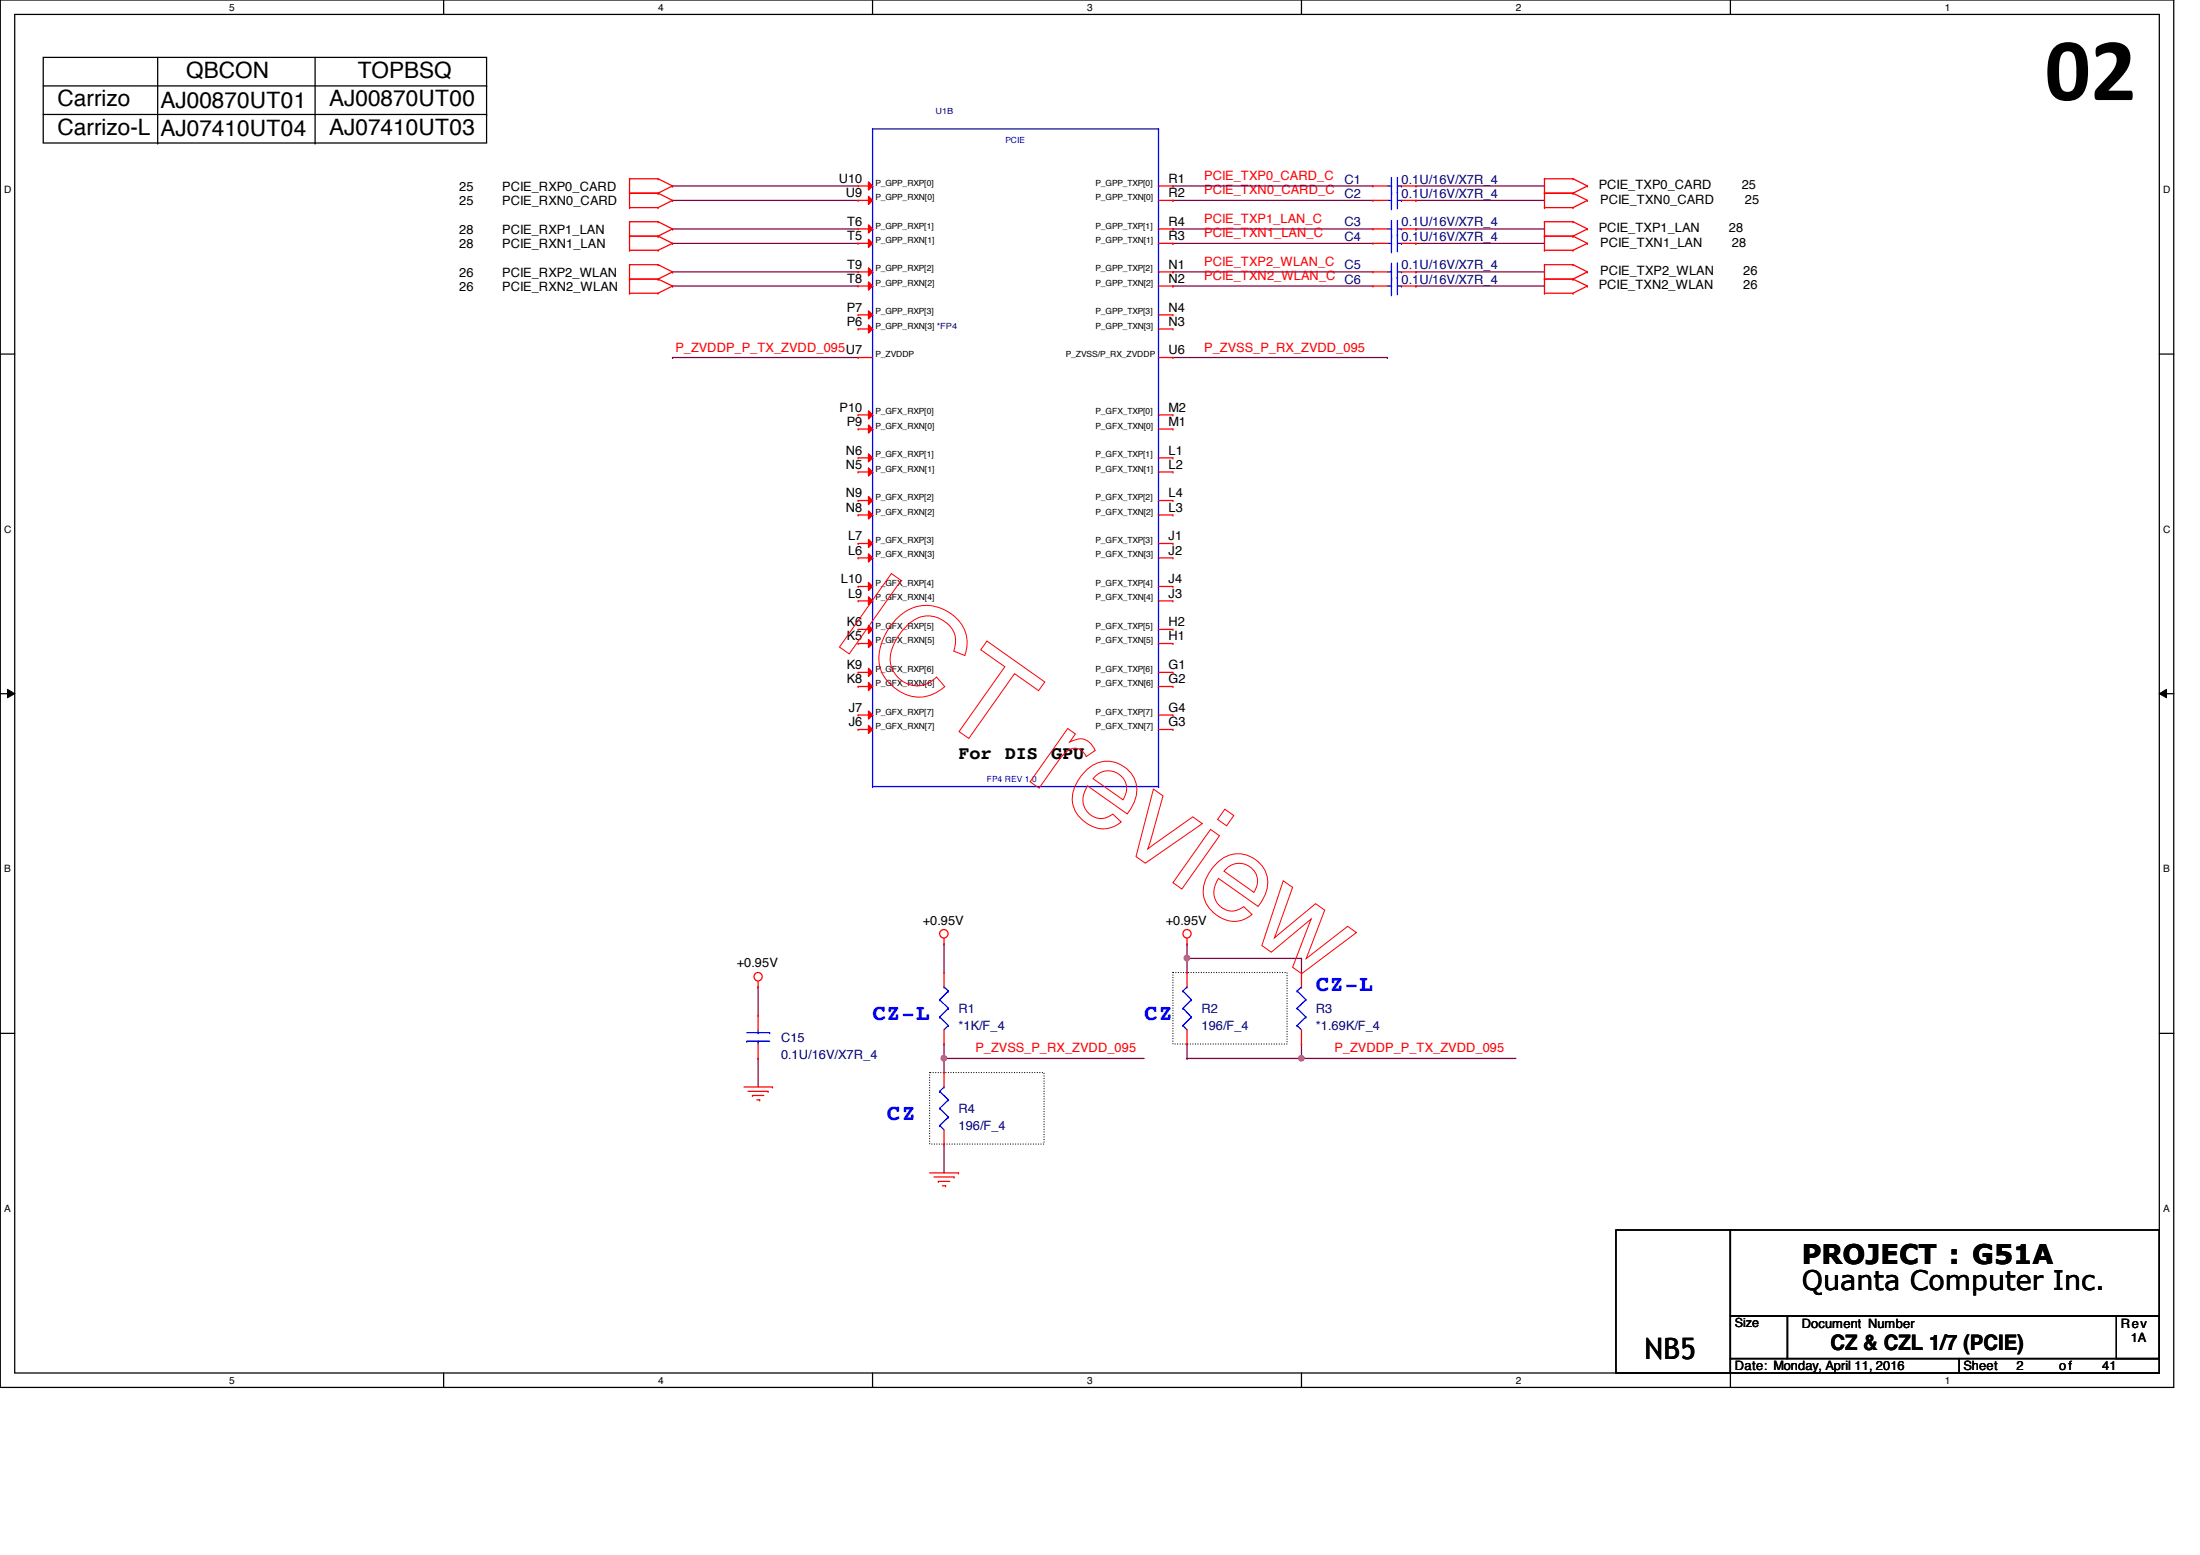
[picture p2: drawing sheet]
<svg xmlns="http://www.w3.org/2000/svg" width="297mm" height="210mm" viewBox="0 0 297 210" stroke-linecap="round" stroke-linejoin="round" font-family="sans-serif">
<path d="M0 0h293.5v187.3h-293.5zM2 1.9h289.5v183.4h-289.5z" fill="none" stroke="#000" stroke-width=".17"/>
<g fill="#fff">
<path d="M30.9 .2h.8v1.5h-.8z"/>
<path d="M30.9 185.5h.8v1.6h-.8z"/>
</g>
<path d="M59.9 0v1.9M59.9 185.3v2" fill="none" stroke="#000" stroke-width=".17"/>
<g fill="#fff">
<path d="M88.9 .2h.7v1.5h-.7z"/>
<path d="M88.9 185.5h.7v1.6h-.7z"/>
</g>
<path d="M117.8 0v1.9M117.8 185.3v2" fill="none" stroke="#000" stroke-width=".17"/>
<g fill="#fff">
<path d="M146.8 .2h.7v1.5h-.7z"/>
<path d="M146.8 185.5h.7v1.6h-.7z"/>
</g>
<path d="M175.7 0v1.9M175.7 185.3v2" fill="none" stroke="#000" stroke-width=".17"/>
<g fill="#fff">
<path d="M204.7 .2h.7v1.5h-.7z"/>
<path d="M204.7 185.5h.7v1.6h-.7z"/>
</g>
<path d="M233.6 0v1.9M233.6 185.3v2" fill="none" stroke="#000" stroke-width=".17"/>
<g fill="#fff">
<path d="M262.6 .2h.8v1.5h-.8z"/>
<path d="M262.6 185.5h.8v1.6h-.8z"/>
<path d="M.5 24.8h1v1.6h-1z"/>
<path d="M292.1 24.8h.9v1.6h-.9z"/>
<path d="M.5 70.7h1v1.5h-1z"/>
<path d="M292.1 70.7h.9v1.5h-.9z"/>
</g>
<path d="M0 47.8h2M291.5 47.8h2" fill="none" stroke="#000" stroke-width=".17"/>
<g fill="#fff">
<path d="M.5 116.5h.9v1.6h-.9z"/>
<path d="M292.1 116.5h.8v1.6h-.8z"/>
</g>
<path d="M0 93.6h2M291.5 93.6h2" fill="none" stroke="#000" stroke-width=".17"/>
<path d="M1 93l1 .6-1 .6zM291.5 93.6l1-.6v1.2z" fill="#000"/>
<path d="M1 93l1 .6-1 .6zM291.5 93.6l1-.6v1.2z" fill="none" stroke="#000" stroke-width=".14"/>
<g fill="#fff">
<path d="M.5 162.4h.9v1.5h-.9z"/>
<path d="M292.1 162.4h.8v1.5h-.8z"/>
</g>
<path d="M5.8 7.7h59.9v11.6h-59.9zM5.8 15.5h59.9M5.8 11.6h59.9M21.3 19.3h.1M21.3 7.7v11.6M42.5 19.3h.1M42.5 7.7v11.6M65.7 15.5h.1M65.7 11.6h.1M0 139.5h2M291.5 139.5h2" fill="none" stroke="#000" stroke-width=".17"/>
<path d="M158.4 131.3h15.4v9.6h-15.4zM125.5 144.8h15.5v9.6h-15.5z" fill="none" stroke="#000" stroke-width=".17" stroke-dasharray="0 .3"/>
<path d="M90.8 48.3h.1M90.8 48.3h25.1M158.4 48.3h28.9M187.3 48.3h.1M127.5 127.4h.1M127.5 127.4v3.9M160.3 127.4h.1M160.3 127.4v2M127.5 154.4h.1M127.5 142.9h.1M127.5 154.4v3.9M127.5 142.9h27" fill="none" stroke="#800040" stroke-width=".17"/>
<circle cx="127.4" cy="142.8" r=".37" fill="#f0f"/>
<circle cx="127.4" cy="142.8" r=".37" fill="none" stroke="#f0f" stroke-width=".17"/>
<path d="M175.7 129.4h.1M175.7 129.4v1.9M127.5 140.9h.1M127.5 142.9h.1M127.5 140.9v3.9M160.3 142.9h.1M160.3 140.9h.1M160.3 140.9v2M175.7 140.9h.1M175.7 140.9v2h-15.4" fill="none" stroke="#800040" stroke-width=".17"/>
<circle cx="175.7" cy="142.8" r=".37" fill="#f0f"/>
<circle cx="175.7" cy="142.8" r=".37" fill="none" stroke="#f0f" stroke-width=".17"/>
<path d="M102.4 133.2h.1M102.4 133.2v3.9M160.3 129.4h.1M160.3 129.4v1.9M102.4 142.9h.1M102.4 142.9v3.8M175.7 142.9h.1M175.7 142.9h29" fill="none" stroke="#800040" stroke-width=".17"/>
<circle cx="160.2" cy="129.3" r=".38" fill="#f0f"/>
<circle cx="160.2" cy="129.3" r=".38" fill="none" stroke="#f0f" stroke-width=".17"/>
<g fill="none" stroke="#800040" stroke-width=".17">
<path d="M90.8 30.9h.1M90.8 32.9h.1M90.8 36.7h.1M90.8 38.6h.1M90.8 25.1h.1M90.8 27.1h.1M90.8 38.6h25.1M90.8 36.7h25.1M90.8 30.9h25.1M90.8 32.9h25.1M90.8 25.1h25.1M90.8 27.1h25.1"/>
<path d="M158.4 36.7h.1M158.4 38.6h.1M158.4 30.9h.1M158.4 32.9h.1M158.4 27.1h.1M158.4 25.1h.1M158.4 38.6h27M158.4 36.7h27M158.4 30.9h27M158.4 32.9h27M158.4 25.1h27M158.4 27.1h27"/>
<path d="M191.2 38.6h.1M191.2 36.7h.1M191.2 30.9h.1M191.2 32.9h.1M191.2 25.1h.1M191.2 27.1h.1M191.2 38.6h17.3M191.2 36.7h17.3M191.2 30.9h17.3M191.2 32.9h17.3M191.2 25.1h17.3M191.2 27.1h17.3"/>
<path d="M160.3 129.4h.1M160.3 129.4h15.4"/>
</g>
<g fill="none" stroke="#f00" stroke-width=".17">
<path d="M85 33.8h.1M85 31.9h.1M85 29.9h.1M85 37.7h.1M85 35.7h.1M85 39.6h.1M85 28h.1M85 26.1h.1M85 24.1h.1M85 31.9h3.9M85 29.9h3.9M85 33.8h3.9"/>
<path d="M85 37.7h3.9M85 35.7h3.9M85 39.6h3.9M85 24.1v3.9M85 29.9v3.9M85 35.7v3.9M85 26.1h3.9M85 24.1h3.9M85 28h3.9M88.9 31.9h.1M88.9 33.8h.1M88.9 29.9h.1"/>
<path d="M88.9 35.7h.1M88.9 37.7h.1M88.9 39.6h.1M88.9 26.1h.1M88.9 28h.1M88.9 24.1h.1M88.9 31.9l1.9 1M88.9 29.9l1.9 1M88.9 35.7l1.9 1M88.9 37.7l1.9 .9M88.9 26.1l1.9 1M88.9 24.1l1.9 1"/>
<path d="M90.8 32.9h.1M90.8 30.9h.1M90.8 36.7h.1M90.8 38.6h.1M90.8 27.1h.1M90.8 25.1h.1M90.8 32.9l-1.9 .9M90.8 30.9l-1.9 1M90.8 36.7l-1.9 1M90.8 38.6l-1.9 1M90.8 27.1l-1.9 .9M90.8 25.1l-1.9 1"/>
<path d="M208.5 31.9h.1M208.5 29.9h.1M208.5 33.8h.1M208.5 37.7h.1M208.5 35.7h.1M208.5 39.6h.1M208.5 26.1h.1M208.5 24.1h.1M208.5 28h.1M208.5 31.9h3.9M208.5 24.1v3.9M208.5 29.9v3.9"/>
<path d="M208.5 35.7v3.9M208.5 29.9h3.9M208.5 33.8h3.9M208.5 37.7h3.9M208.5 35.7h3.9M208.5 39.6h3.9M208.5 26.1h3.9M208.5 24.1h3.9M208.5 28h3.9M212.4 31.9h.1M212.4 29.9h.1M212.4 33.8h.1"/>
<path d="M212.4 37.7h.1M212.4 35.7h.1M212.4 39.6h.1M212.4 26.1h.1M212.4 24.1h.1M212.4 28h.1M212.4 29.9l1.9 1M212.4 31.9l1.9 1M212.4 35.7l1.9 1M212.4 37.7l1.9 .9M212.4 24.1l1.9 1M212.4 26.1l1.9 1"/>
<path d="M214.3 30.9h.1M214.3 32.9h.1M214.3 36.7h.1M214.3 38.6h.1M214.3 25.1h.1M214.3 27.1h.1M214.3 30.9l-1.9 1M214.3 32.9l-1.9 .9M214.3 36.7l-1.9 1M214.3 38.6l-1.9 1M214.3 25.1l-1.9 1M214.3 27.1l-1.9 .9"/>
<path d="M102.4 133.2h.1M102.4 132.5v.7M127.5 127.4h.1M127.5 126.7v.7M160.3 127.4h.1M160.3 126.7v.7M100.5 146.7h3.8M101 147.3h2.7M101.6 147.9h.1M101.6 147.9h1.5M102.2 148.5h.4M102.6 148.5h.1"/>
<path d="M103.7 147.3h.1M104.3 146.7h.1M125.5 158.3h3.9M126.1 158.9h2.7M126.7 159.5h.1M126.7 159.5h1.5M128.8 158.9h.1M129.4 158.3h.1M127.3 160.1h.4M127.7 160.1h.1"/>
<circle cx="102.3" cy="131.8" r=".56"/>
<circle cx="127.4" cy="126" r=".57"/>
<circle cx="160.3" cy="126" r=".56"/>
</g>
<path d="M218.2 166h15.4v19.3h-15.4zM233.6 166h57.9v11.6h-57.9zM233.6 177.6h7.7v5.8h-7.7zM241.3 177.6h50.2v5.8h-50.2zM285.7 177.6h5.8v5.8h-5.8zM233.6 183.4h30.9v1.9h-30.9zM264.5 183.4h27v1.9h-27z" fill="none" stroke="#000" stroke-width=".17"/>
<g fill="none" stroke="#00f" stroke-width=".17">
<path d="M156.4 17.4h.1M156.4 17.4v88.8M156.4 17.4h-38.6v88.8M117.8 38.6h.1M117.8 36.7h.1M117.8 32.9h.1M117.8 30.9h.1M117.8 27.1h.1M117.8 25.1h.1M156.4 38.6h.1M156.4 36.7h.1M156.4 32.9h.1"/>
<path d="M156.4 30.9h.1M156.4 27.1h.1M156.4 25.1h.1M117.8 48.3h.1M117.8 57.9h.1M117.8 56h.1M117.8 44.4h.1M117.8 42.5h.1M156.4 48.3h.1M156.4 57.9h.1M156.4 56h.1M156.4 44.4h.1"/>
<path d="M156.4 42.5h.1M117.8 79.2h.1M117.8 75.3h.1M117.8 73.4h.1M117.8 69.5h.1M117.8 67.6h.1M117.8 63.7h.1M117.8 61.8h.1M156.4 79.2h.1M156.4 75.3h.1M156.4 73.4h.1M156.4 69.5h.1"/>
<path d="M156.4 67.6h.1M156.4 63.7h.1M156.4 61.8h.1M117.8 98.5h.1M117.8 92.7h.1M117.8 86.9h.1M117.8 96.5h.1M117.8 81.1h.1M117.8 90.8h.1M117.8 85h.1M156.4 98.5h.1M156.4 92.7h.1"/>
<path d="M156.4 86.9h.1M156.4 96.5h.1M156.4 81.1h.1M156.4 90.8h.1M156.4 85h.1M117.8 106.2h.1M117.8 106.2h38.6M156.4 106.2h.1"/>
</g>
<path d="M117.3 97.9l.5 .6-.5 .5z" fill="#f00"/>
<path d="M115.9 98.5h.1M115.9 98.5h1.9M117.3 97.9l.5 .6-.5 .5z" fill="none" stroke="#f00" stroke-width=".17"/>
<path d="M117.3 96l.5 .5-.5 .6z" fill="#f00"/>
<path d="M115.9 96.5h.1M115.9 96.5h1.9M117.3 96l.5 .5-.5 .6z" fill="none" stroke="#f00" stroke-width=".17"/>
<path d="M117.3 92.1l.5 .6-.5 .5z" fill="#f00"/>
<path d="M115.9 92.7h.1M115.9 92.7h1.9M117.3 92.1l.5 .6-.5 .5z" fill="none" stroke="#f00" stroke-width=".17"/>
<path d="M117.3 90.2l.5 .6-.5 .5z" fill="#f00"/>
<path d="M115.9 90.8h.1M115.9 90.8h1.9M117.3 90.2l.5 .6-.5 .5z" fill="none" stroke="#f00" stroke-width=".17"/>
<path d="M117.3 86.3l.5 .6-.5 .5z" fill="#f00"/>
<path d="M115.9 86.9h.1M115.9 86.9h1.9M117.3 86.3l.5 .6-.5 .5z" fill="none" stroke="#f00" stroke-width=".17"/>
<path d="M117.3 84.4l.5 .6-.5 .5z" fill="#f00"/>
<path d="M115.9 85h.1M115.9 85h1.9M117.3 84.4l.5 .6-.5 .5z" fill="none" stroke="#f00" stroke-width=".17"/>
<path d="M117.3 80.6l.5 .5-.5 .6z" fill="#f00"/>
<path d="M115.9 81.1h.1M115.9 81.1h1.9M117.3 80.6l.5 .5-.5 .6z" fill="none" stroke="#f00" stroke-width=".17"/>
<path d="M117.3 78.6l.5 .6-.5 .5z" fill="#f00"/>
<path d="M115.9 79.2h.1M115.9 79.2h1.9M117.3 78.6l.5 .6-.5 .5z" fill="none" stroke="#f00" stroke-width=".17"/>
<path d="M117.3 74.8l.5 .5-.5 .6z" fill="#f00"/>
<path d="M115.9 75.3h.1M115.9 75.3h1.9M117.3 74.8l.5 .5-.5 .6z" fill="none" stroke="#f00" stroke-width=".17"/>
<path d="M117.3 72.8l.5 .6-.5 .5z" fill="#f00"/>
<path d="M115.9 73.4h.1M115.9 73.4h1.9M117.3 72.8l.5 .6-.5 .5z" fill="none" stroke="#f00" stroke-width=".17"/>
<path d="M117.3 69l.5 .5-.5 .6z" fill="#f00"/>
<path d="M115.9 69.5h.1M115.9 69.5h1.9M117.3 69l.5 .5-.5 .6z" fill="none" stroke="#f00" stroke-width=".17"/>
<path d="M117.3 67l.5 .6-.5 .5z" fill="#f00"/>
<path d="M115.9 67.6h.1M115.9 67.6h1.9M117.3 67l.5 .6-.5 .5z" fill="none" stroke="#f00" stroke-width=".17"/>
<path d="M117.3 63.2l.5 .5-.5 .6z" fill="#f00"/>
<path d="M115.9 63.7h.1M115.9 63.7h1.9M117.3 63.2l.5 .5-.5 .6z" fill="none" stroke="#f00" stroke-width=".17"/>
<path d="M117.3 61.3l.5 .5-.5 .6z" fill="#f00"/>
<path d="M115.9 61.8h.1M115.9 61.8h1.9M117.3 61.3l.5 .5-.5 .6z" fill="none" stroke="#f00" stroke-width=".17"/>
<path d="M117.3 57.4l.5 .5-.5 .6z" fill="#f00"/>
<path d="M115.9 57.9h.1M115.9 57.9h1.9M117.3 57.4l.5 .5-.5 .6z" fill="none" stroke="#f00" stroke-width=".17"/>
<path d="M117.3 55.5l.5 .5-.5 .6z" fill="#f00"/>
<path d="M115.9 56h.1M115.9 48.3h.1M115.9 56h1.9M115.9 48.3h1.9M117.3 55.5l.5 .5-.5 .6z" fill="none" stroke="#f00" stroke-width=".17"/>
<path d="M117.3 43.9l.5 .5-.5 .6z" fill="#f00"/>
<path d="M115.9 44.4h.1M115.9 44.4h1.9M117.3 43.9l.5 .5-.5 .6z" fill="none" stroke="#f00" stroke-width=".17"/>
<path d="M117.3 42l.5 .5-.5 .6z" fill="#f00"/>
<path d="M115.9 42.5h.1M115.9 42.5h1.9M117.3 42l.5 .5-.5 .6z" fill="none" stroke="#f00" stroke-width=".17"/>
<path d="M117.3 38.1l.5 .5-.5 .6z" fill="#f00"/>
<path d="M115.9 38.6h.1M115.9 38.6h1.9M117.3 38.1l.5 .5-.5 .6z" fill="none" stroke="#f00" stroke-width=".17"/>
<path d="M117.3 36.2l.5 .5-.5 .6z" fill="#f00"/>
<path d="M115.9 36.7h.1M115.9 36.7h1.9M117.3 36.2l.5 .5-.5 .6z" fill="none" stroke="#f00" stroke-width=".17"/>
<path d="M117.3 32.3l.5 .6-.5 .5z" fill="#f00"/>
<path d="M115.9 32.9h.1M115.9 32.9h1.9M117.3 32.3l.5 .6-.5 .5z" fill="none" stroke="#f00" stroke-width=".17"/>
<path d="M117.3 30.4l.5 .5-.5 .6z" fill="#f00"/>
<path d="M115.9 30.9h.1M115.9 30.9h1.9M117.3 30.4l.5 .5-.5 .6z" fill="none" stroke="#f00" stroke-width=".17"/>
<path d="M117.3 26.5l.5 .6-.5 .5z" fill="#f00"/>
<path d="M115.9 27.1h.1M115.9 27.1h1.9M117.3 26.5l.5 .6-.5 .5z" fill="none" stroke="#f00" stroke-width=".17"/>
<path d="M117.3 24.6l.5 .5-.5 .6z" fill="#f00"/>
<g fill="none" stroke="#f00" stroke-width=".17">
<path d="M115.9 25.1h.1M115.9 25.1h1.9M117.3 24.6l.5 .5-.5 .6zM156.4 25.1h2M156.4 38.6h2M156.4 36.7h2M156.4 32.9h2M156.4 30.9h2M156.4 27.1h2M158.4 38.6h.1M158.4 36.7h.1M158.4 32.9h.1"/>
<path d="M158.4 30.9h.1M158.4 27.1h.1M158.4 25.1h.1M185.4 38.6h.1M185.4 30.9h.1M185.4 36.7h.1M185.4 32.9h.1M185.4 27.1h.1M185.4 25.1h.1M185.4 25.1h1.9M185.4 38.6h1.9M185.4 36.7h1.9"/>
<path d="M185.4 32.9h1.9M185.4 30.9h1.9M185.4 27.1h1.9M189.2 25.1h2M189.2 38.6h2M189.2 36.7h2M189.2 32.9h2M189.2 30.9h2M189.2 27.1h2M191.2 38.6h.1M191.2 30.9h.1M191.2 36.7h.1"/>
<path d="M191.2 32.9h.1M191.2 27.1h.1M191.2 25.1h.1M156.4 57.9h2M156.4 56h2M156.4 48.3h2M156.4 44.4h2M156.4 42.5h2M158.4 57.9h.1M158.4 56h.1M158.4 48.3h.1M158.4 44.4h.1"/>
<path d="M158.4 42.5h.1M156.4 79.2h2M156.4 75.3h2M156.4 73.4h2M156.4 69.5h2M156.4 67.6h2M156.4 63.7h2M156.4 61.8h2M158.4 79.2h.1M158.4 75.3h.1M158.4 73.4h.1M158.4 69.5h.1"/>
<path d="M158.4 67.6h.1M158.4 63.7h.1M158.4 61.8h.1M156.4 98.5h2M156.4 96.5h2M156.4 92.7h2M156.4 90.8h2M156.4 86.9h2M156.4 85h2M156.4 81.1h2M158.4 98.5h.1M158.4 96.5h.1"/>
<path d="M158.4 92.7h.1M158.4 90.8h.1M158.4 86.9h.1M158.4 85h.1M158.4 81.1h.1M102.4 137.1h.1M102.4 137.1v1.9M127.5 131.3h.1M127.5 131.3v1.9M127.5 139v1.9M160.3 131.3h.1M160.3 131.3v1.9"/>
<path d="M160.3 139v1.9M175.7 131.3h.1M175.7 131.3v1.9M175.7 139v1.9M102.4 142.9h.1M102.4 140.9v2M127.5 140.9h.1M127.5 154.4h.1M127.5 144.8h.1M127.5 144.8v1.9M127.5 152.5v1.9M160.3 140.9h.1"/>
<path d="M175.7 140.9h.1"/>
</g>
<g fill="none" stroke="#00f" stroke-width=".17">
<path d="M187.3 38.6h.6M187.3 30.9h.6M187.3 36.7h.6M187.3 32.9h.6M187.3 27.1h.6M187.3 25.1h.6M187.9 38.6h.1M187.9 39.8h.1M187.9 30.9h.1M187.9 32h.1M187.9 36.7h.1M187.9 37.8h.1"/>
<path d="M187.9 32.9h.1M187.9 34h.1M187.9 27.1h.1M187.9 28.2h.1M187.9 25.1h.1M187.9 26.3h.1M187.9 24v4.2M187.9 29.8v4.2M187.9 35.5v4.3M188.7 37.5h.1M188.7 29.8h.1M188.7 35.5h.1"/>
<path d="M188.7 31.7h.1M188.7 25.9h.1M188.7 24h.1M188.7 38.6h.5M188.7 24v4.2M188.7 29.8v4.2M188.7 35.5v4.3M188.7 30.9h.5M188.7 36.7h.5M188.7 32.9h.5M188.7 27.1h.5M188.7 25.1h.5"/>
<path d="M189.2 38.6h.1M189.2 30.9h.1M189.2 36.7h.1M189.2 32.9h.1M189.2 27.1h.1M189.2 25.1h.1M100.8 139.4h3.1M102.4 139.4h.1M102.4 139v.4M103.9 139.4h.1M126.9 137.3h.1M126.9 135h.1"/>
<path d="M126.9 137.3l1.2 1.1M126.9 135l1.2 1.1M127.5 133.2h.1M127.5 133.2l.6 .6M128.1 138.4h.1M128.1 136.1h.1M128.1 133.8h.1M128.1 138.4l-.6 .6M128.1 136.1l-1.2 1.2M128.1 133.8l-1.2 1.2M159.7 138.4h.1M159.7 136.1h.1"/>
<path d="M159.7 133.8h.1M159.7 138.4l.6 .6M159.7 136.1l1.2 1.2M159.7 133.8l1.2 1.2M160.3 133.2h.1M160.3 133.2l-.6 .6M160.9 137.3h.1M160.9 135h.1M160.9 137.3l-1.2 1.1M160.9 135l-1.2 1.1M175.1 138.4h.1M175.1 136.1h.1"/>
<path d="M175.1 133.8h.1M175.1 138.4l.6 .6M175.1 136.1l1.2 1.2M175.1 133.8l1.2 1.2M175.7 133.2h.1M175.7 133.2l-.6 .6M176.3 137.3h.1M176.3 135h.1M176.3 137.3l-1.2 1.1M176.3 135l-1.2 1.1M100.8 140.5h.1M100.8 140.5h3.1"/>
<path d="M102.4 140.5h.1M102.4 140.5v.4M126.9 151.9h.1M126.9 149.6h.1M126.9 147.3h.1M126.9 151.9l.6 .6M126.9 149.6l1.2 1.2M126.9 147.3l1.2 1.2M127.5 146.7h.1M127.5 146.7l-.6 .6M128.1 150.8h.1M128.1 148.5h.1"/>
<path d="M128.1 150.8l-1.2 1.1M128.1 148.5l-1.2 1.1"/>
</g>
<circle cx="127.4" cy="142.8" r=".37" fill="#f0f"/>
<circle cx="127.4" cy="142.8" r=".37" fill="none" stroke="#f0f" stroke-width=".17"/>
<circle cx="175.7" cy="142.8" r=".37" fill="#f0f"/>
<circle cx="175.7" cy="142.8" r=".37" fill="none" stroke="#f0f" stroke-width=".17"/>
<circle cx="160.2" cy="129.3" r=".38" fill="#f0f"/>
<circle cx="160.2" cy="129.3" r=".38" fill="none" stroke="#f0f" stroke-width=".17"/>
<path d="M120.4 77.4l1.3 1-7 9.9-1.4-1zM120.9 83.7a5.6 5.6 0 0 1 9.6 2.2 4.9 4.9 0 0 1-.2 2.6l-1.5-.6a3.2 3.2 0 0 0-1.7-4.3 3.7 3.7 0 0 0-4.7 .9 6.8 6.8 0 0 0-2.2 4.9 3.6 3.6 0 0 0 2.5 3 3.6 3.6 0 0 0 3.7-1l1.2 1.3a5.1 5.1 0 0 1-7.4-.4 5 5 0 0 1-1.1-5.7l.7-1.5zM133.3 86.5l7.8 5.6-.9 1.1-3.2-2.3-6.2 8.8-1.3-.9 6.2-8.8-3.3-2.3zM144.2 98.3l1 .8-.8 1.1a2.12 2.12 0 0 1 2.8 .1l.7 1-1.2 .8a1.62 1.62 0 0 0-2.9-.5l-.9 1-2.6 3.8-1.2-.9zM146.7 103.9a4 4 0 0 1 5.3-.2 4 4 0 0 1 .8 5.3l-.6 .9-5.4-3.8a2.71 2.71 0 0 0 .8 4.1 2.31 2.31 0 0 0 2.6-.3l1.2 1a3.7 3.7 0 0 1-5.3-.2 3.8 3.8 0 0 1-.7-5.1zM147.9 104.8a2.46 2.46 0 0 1 3.3-.2 2.46 2.46 0 0 1 .4 3.4l-4-2.9zM155.7 106.5l1.3 .9-2 7.2 6-4.3 1.3 .9-7.7 5.3-1.2-.9zM163.4 112l1.3 .8-5.1 7.2-1.2-.8zM164.4 116.4a4 4 0 0 1 5.3-.2 4 4 0 0 1 .8 5.3l-.6 .9-5.4-3.8a2.71 2.71 0 0 0 .8 4.1 2.31 2.31 0 0 0 2.6-.3l1.2 1a3.7 3.7 0 0 1-5.3-.2 3.8 3.8 0 0 1-.7-5.2zM165.4 109.2l1.2 .9-1 1.4-1.2-.9zM165.6 117.3a2.46 2.46 0 0 1 3.3-.2 2.46 2.46 0 0 1 .4 3.4l-4-2.9zM173.3 118.9l1.2 .9-2.4 6.8 5.5-4.6 1.3 .9-2.5 6.5 5.6-4.4 1.1 .9-7.4 5.5-1.2-.8 2.5-6.6-5.4 4.5-1.2-.9z" fill="none" stroke="#f00" stroke-width=".14"/>
<text font-size="12.1" x="276.1" y="13.5">02</text>
<text font-size="4" x="222" y="183.4">NB5</text>
<g font-size="3.6">
<text x="243.3" y="170.7">PROJECT : G51A</text>
<text x="243.3" y="174.2">Quanta Computer Inc.</text>
</g>
<g font-size="3">
<text x="25.1" y="10.5">QBCON</text>
<text x="48.3" y="10.5">TOPBSQ</text>
<text x="7.8" y="14.4">Carrizo</text>
<text x="21.7" y="14.6">AJ00870UT01</text>
<text x="44.4" y="14.4">AJ00870UT00</text>
<text x="7.8" y="18.2">Carrizo-L</text>
<text x="21.7" y="18.4">AJ07410UT04</text>
<text x="44.4" y="18.2">AJ07410UT03</text>
</g>
<g font-size="3" fill="#00f">
<text x="117.8" y="137.7">CZ-L</text>
<text x="154.5" y="137.7">CZ</text>
<text x="177.7" y="133.8">CZ-L</text>
<text x="119.8" y="151.2">CZ</text>
</g>
<text font-size="2.9" x="247.1" y="182.2">CZ &amp; CZL 1/7 (PCIE)</text>
<g font-size="2.5">
<text x="129.4" y="102.5">For</text>
<text x="135.7" y="102.5">DIS</text>
<text x="141.9" y="102.5">GPU</text>
</g>
<g font-size="1.7">
<text x="62" y="27.7">25</text>
<text x="62" y="25.7">25</text>
<text x="67.8" y="27.7">PCIE_RXN0_CARD</text>
<text x="67.8" y="25.7">PCIE_RXP0_CARD</text>
<text x="113.2" y="24.7">U10</text>
<text x="114.2" y="26.6">U9</text>
<text x="157.8" y="26.6">R2</text>
<text x="157.8" y="24.7">R1</text>
<text x="215.9" y="25.6">PCIE_TXP0_CARD</text>
<text x="216.1" y="27.5">PCIE_TXN0_CARD</text>
<text x="235.2" y="25.6">25</text>
<text x="235.6" y="27.5">25</text>
<text x="62" y="33.5">28</text>
<text x="62" y="31.5">28</text>
<text x="67.8" y="33.5">PCIE_RXN1_LAN</text>
<text x="67.8" y="31.5">PCIE_RXP1_LAN</text>
<text x="114.4" y="32.4">T5</text>
<text x="114.4" y="30.5">T6</text>
<text x="157.8" y="32.4">R3</text>
<text x="157.8" y="30.5">R4</text>
<text x="215.9" y="31.4">PCIE_TXP1_LAN</text>
<text x="216.1" y="33.3">PCIE_TXN1_LAN</text>
<text x="233.4" y="31.4">28</text>
<text x="233.8" y="33.3">28</text>
<text x="62" y="37.3">26</text>
<text x="62" y="39.3">26</text>
<text x="67.8" y="37.3">PCIE_RXP2_WLAN</text>
<text x="67.8" y="39.3">PCIE_RXN2_WLAN</text>
<text x="114.4" y="38.2">T8</text>
<text x="114.4" y="36.3">T9</text>
<text x="157.8" y="38.2">N2</text>
<text x="157.8" y="36.3">N1</text>
<text x="215.9" y="39.1">PCIE_TXN2_WLAN</text>
<text x="216.1" y="37.1">PCIE_TXP2_WLAN</text>
<text x="235.4" y="37.1">26</text>
<text x="235.4" y="39.1">26</text>
<text x="114.3" y="44">P6</text>
<text x="114.3" y="42.1">P7</text>
<text x="157.8" y="47.8">U6</text>
<text x="157.8" y="44">N3</text>
<text x="157.8" y="42.1">N4</text>
<text x="113.4" y="55.6">P10</text>
<text x="114.3" y="57.5">P9</text>
<text x="157.8" y="57.5">M1</text>
<text x="157.8" y="55.6">M2</text>
<text x="114.2" y="63.3">N5</text>
<text x="114.2" y="61.4">N6</text>
<text x="157.8" y="63.3">L2</text>
<text x="157.8" y="61.4">L1</text>
<text x="114.2" y="69.1">N8</text>
<text x="114.2" y="67.1">N9</text>
<text x="157.8" y="69.1">L3</text>
<text x="157.8" y="67.1">L4</text>
<text x="114.5" y="74.9">L6</text>
<text x="114.5" y="72.9">L7</text>
<text x="157.8" y="74.9">J2</text>
<text x="157.8" y="72.9">J1</text>
<text x="113.5" y="78.7">L10</text>
<text x="114.5" y="80.7">L9</text>
<text x="157.8" y="80.7">J3</text>
<text x="157.8" y="78.7">J4</text>
<text x="114.3" y="86.4">K5</text>
<text x="114.3" y="84.5">K6</text>
<text x="157.8" y="86.4">H1</text>
<text x="157.8" y="84.5">H2</text>
<text x="114.3" y="92.2">K8</text>
<text x="114.3" y="90.3">K9</text>
<text x="157.8" y="92.2">G2</text>
<text x="157.8" y="90.3">G1</text>
<text x="114.6" y="98">J6</text>
<text x="114.6" y="96.1">J7</text>
<text x="157.8" y="98">G3</text>
<text x="157.8" y="96.1">G4</text>
<text x="124.6" y="124.8">+0.95V</text>
<text x="157.4" y="124.8">+0.95V</text>
<text x="99.5" y="130.6">+0.95V</text>
<text x="234.2" y="179.2">Size</text>
<text x="243.3" y="179.2">Document Number</text>
<text x="286.3" y="179.2">Rev</text>
<text x="234.2" y="185">Date: Monday, April 11, 2016</text>
<text x="265.1" y="185">Sheet</text>
<text x="272.3" y="185">2</text>
<text x="278" y="185">of</text>
<text x="283.9" y="185">41</text>
<text x="287.7" y="181.1">1A</text>
</g>
<g font-size="1.7" fill="#f00">
<text x="162.6" y="26.2">PCIE_TXN0_CARD_C</text>
<text x="162.6" y="24.3">PCIE_TXP0_CARD_C</text>
<text x="162.6" y="35.9">PCIE_TXP2_WLAN_C</text>
<text x="162.6" y="30.1">PCIE_TXP1_LAN_C</text>
<text x="162.6" y="32">PCIE_TXN1_LAN_C</text>
<text x="162.6" y="37.8">PCIE_TXN2_WLAN_C</text>
<text x="91.2" y="47.5">P_ZVDDP_P_TX_ZVDD_095U7</text>
<text x="162.6" y="47.5">P_ZVSS_P_RX_ZVDD_095</text>
<text x="131.7" y="142.1">P_ZVSS_P_RX_ZVDD_095</text>
<text x="180.2" y="142.1">P_ZVDDP_P_TX_ZVDD_095</text>
</g>
<g font-size="1.7" fill="#000080">
<text x="181.5" y="26.7">C2</text>
<text x="181.5" y="24.8">C1</text>
<text x="189.2" y="26.7">0.1U/16V/X7R_4</text>
<text x="189.2" y="24.8">0.1U/16V/X7R_4</text>
<text x="181.5" y="30.6">C3</text>
<text x="181.5" y="32.5">C4</text>
<text x="189.2" y="30.6">0.1U/16V/X7R_4</text>
<text x="189.2" y="32.5">0.1U/16V/X7R_4</text>
<text x="181.5" y="38.3">C6</text>
<text x="181.5" y="36.4">C5</text>
<text x="189.2" y="38.3">0.1U/16V/X7R_4</text>
<text x="189.2" y="36.4">0.1U/16V/X7R_4</text>
<text x="129.4" y="136.7">R1</text>
<text x="162.2" y="136.7">R2</text>
<text x="177.7" y="136.7">R3</text>
<text x="105.4" y="140.6">C15</text>
<text x="105.4" y="142.9">0.1U/16V/X7R_4</text>
<text x="129.4" y="139.1">*1K/F_4</text>
<text x="162.2" y="139.1">196/F_4</text>
<text x="177.7" y="139.1">*1.69K/F_4</text>
<text x="129.4" y="150.3">R4</text>
<text x="129.4" y="152.6">196/F_4</text>
</g>
<g font-size="1.4">
<text x="30.9" y="1.4">5</text>
<text x="88.9" y="1.4">4</text>
<text x="146.8" y="1.4">3</text>
<text x="204.7" y="1.4">2</text>
<text x="262.6" y="1.4">1</text>
<text x=".5" y="26.1">D</text>
<text x="292.1" y="26.1">D</text>
<text x=".5" y="71.9">C</text>
<text x="292.1" y="71.9">C</text>
<text x=".5" y="117.8">B</text>
<text x="292.1" y="117.8">B</text>
<text x=".5" y="163.6">A</text>
<text x="292.1" y="163.6">A</text>
<text x="30.9" y="186.8">5</text>
<text x="88.9" y="186.8">4</text>
<text x="146.8" y="186.8">3</text>
<text x="204.7" y="186.8">2</text>
<text x="262.6" y="186.8">1</text>
</g>
<text font-size="1.1" fill="#000080" x="126.3" y="15.4">U1B</text>
<g font-size="1.1" fill="#00f">
<text x="135.8" y="19.3">PCIE</text>
<text x="133.3" y="105.5">FP4 REV 1.0</text>
</g>
<g font-size="1.1">
<text x="118.2" y="27">P_GPP_RXN[0]</text>
<text x="118.2" y="25.1">P_GPP_RXP[0]</text>
<text x="147.9" y="27">P_GPP_TXN[0]</text>
<text x="147.9" y="25.1">P_GPP_TXP[0]</text>
<text x="118.2" y="32.8">P_GPP_RXN[1]</text>
<text x="118.2" y="30.9">P_GPP_RXP[1]</text>
<text x="147.9" y="32.8">P_GPP_TXN[1]</text>
<text x="147.9" y="30.9">P_GPP_TXP[1]</text>
<text x="118.2" y="38.6">P_GPP_RXN[2]</text>
<text x="118.2" y="36.6">P_GPP_RXP[2]</text>
<text x="147.9" y="38.6">P_GPP_TXN[2]</text>
<text x="147.9" y="36.6">P_GPP_TXP[2]</text>
<text x="118.2" y="44.4">P_GPP_RXN[3] *FP4</text>
<text x="118.2" y="42.4">P_GPP_RXP[3]</text>
<text x="147.9" y="44.4">P_GPP_TXN[3]</text>
<text x="147.9" y="42.4">P_GPP_TXP[3]</text>
<text x="118.2" y="48.2">P_ZVDDP</text>
<text x="143.9" y="48.2">P_ZVSS/P_RX_ZVDDP</text>
<text x="118.2" y="57.9">P_GFX_RXN[0]</text>
<text x="118.2" y="55.9">P_GFX_RXP[0]</text>
<text x="147.9" y="57.9">P_GFX_TXN[0]</text>
<text x="147.9" y="55.9">P_GFX_TXP[0]</text>
<text x="118.2" y="63.7">P_GFX_RXN[1]</text>
<text x="118.2" y="61.7">P_GFX_RXP[1]</text>
<text x="147.9" y="63.7">P_GFX_TXN[1]</text>
<text x="147.9" y="61.7">P_GFX_TXP[1]</text>
<text x="118.2" y="69.5">P_GFX_RXN[2]</text>
<text x="118.2" y="67.5">P_GFX_RXP[2]</text>
<text x="147.9" y="69.5">P_GFX_TXN[2]</text>
<text x="147.9" y="67.5">P_GFX_TXP[2]</text>
<text x="118.2" y="75.2">P_GFX_RXN[3]</text>
<text x="118.2" y="73.3">P_GFX_RXP[3]</text>
<text x="147.9" y="75.2">P_GFX_TXN[3]</text>
<text x="147.9" y="73.3">P_GFX_TXP[3]</text>
<text x="118.2" y="81">P_GFX_RXN[4]</text>
<text x="118.2" y="79.1">P_GFX_RXP[4]</text>
<text x="147.9" y="81">P_GFX_TXN[4]</text>
<text x="147.9" y="79.1">P_GFX_TXP[4]</text>
<text x="118.2" y="86.8">P_GFX_RXN[5]</text>
<text x="118.2" y="84.9">P_GFX_RXP[5]</text>
<text x="147.9" y="86.8">P_GFX_TXN[5]</text>
<text x="147.9" y="84.9">P_GFX_TXP[5]</text>
<text x="118.2" y="92.6">P_GFX_RXN[6]</text>
<text x="118.2" y="90.7">P_GFX_RXP[6]</text>
<text x="147.9" y="92.6">P_GFX_TXN[6]</text>
<text x="147.9" y="90.7">P_GFX_TXP[6]</text>
<text x="118.2" y="98.4">P_GFX_RXN[7]</text>
<text x="118.2" y="96.5">P_GFX_RXP[7]</text>
<text x="147.9" y="98.4">P_GFX_TXN[7]</text>
<text x="147.9" y="96.5">P_GFX_TXP[7]</text>
</g>
</svg>
